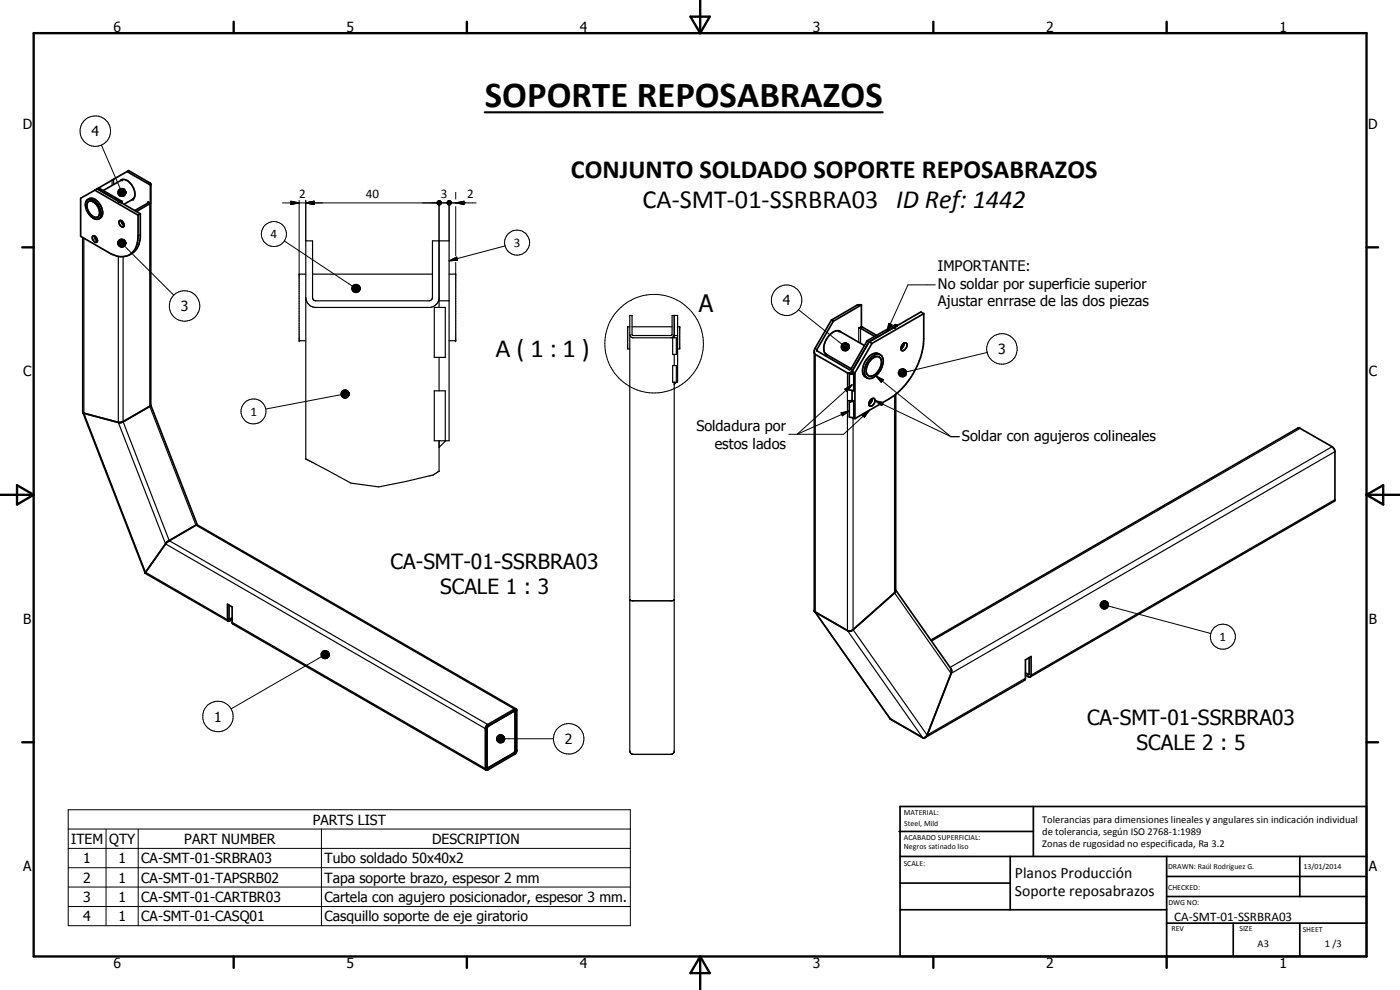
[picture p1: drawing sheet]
<svg xmlns="http://www.w3.org/2000/svg" width="420mm" height="297mm" viewBox="0 0 420 297" stroke-linecap="round" stroke-linejoin="round" font-family="sans-serif">
<g fill="none" stroke="#000" stroke-width=".51">
<path d="M26.3 59.9a2.15 2.15 0 0 1 3.1 .6 4.3 4.3 0 0 1 1.1 4.5l-.8 .7M28.5 57.1l-4.3 2.4v11.4l8.5 4.9a5.5 5.5 0 0 0 7.5-.5l.7-1.4 .4-1.8 .1-7.5M28.5 57.1l12.9 7.5M29.2 56.6l12.9 7.5M29.2 56.6l-.7 .5M29.6 56.4l-.4 .2M29.6 56.4l7 4.1M36.2 54.1a2.55 2.55 0 0 1 3.4 1.4 3.7 3.7 0 0 1 .4 4.2l-.4 .2M36.7 53.9l-5.7 3.2M38.1 51.5l-8.5 4.9M38.1 51.5l.5-.3 6.3 3.7 .3 .3v66.5l-8.3 4.8-.8 .3-11.2-3M38.1 51.5l7.1 4"/>
<path d="M40 59.7l-2.8 1.6M45.2 55.5v5.5M45.2 55.4v.1M24.8 71.3l.1 52.5M26.1 60.1a2.49 2.49 0 0 1 3.4 1.4 3.3 3.3 0 0 1 .3 4.1 2.71 2.71 0 0 1-3.4-1.7 3.6 3.6 0 0 1-.3-3.8zM26.3 60.7a1.87 1.87 0 0 1 2.8 .9 2.75 2.75 0 0 1 .2 3.6 2.45 2.45 0 0 1-2.8-1.9 2.68 2.68 0 0 1-.2-2.6zM27.8 71a1.16 1.16 0 0 1 1.4 1.3 .58 .58 0 0 1-.5 .5 .58 .58 0 0 1-.6-.4l-.3-.6zM28.4 70.8l.2 .9 .6 .6M35.7 60.4l-.2-.1 .7 .4 .3-.2M35.7 60.4l.3 .1M35.7 60.4l.5 .1M35.8 66.3a1.14 1.14 0 0 1 1.4 1.4v.2a.98 .98 0 0 1-1.1-.1 .98 .98 0 0 1-.4-.9z"/>
<path d="M36.1 60.5h.3M36.4 66.2l.2 .9 .6 .5M36.5 60.5v.4M36.5 66.3v.4M36.5 60.5h-.2M36.6 60.5v.5M36.6 60.5h-.2M42.1 64.1v6.9a5.8 5.8 0 0 1-3.2 5.5M42.1 64.1l-.7 .5M45.2 61l-.7-.4v.3l-4 2.3M45.2 61l-4.2 2.5M249.5 96.1l.6 .3"/>
<path d="M249.5 96.1l-5.1 9.1v78.1l.3 .3 10.2 5.8 1.1-.5 12.8-11.5v-59.1M250.1 96.4l-5 8.8 9.8 5.7 .6-.3 4.8-8.4M251.8 99.3l7.6 4.4M252.4 99.6a2.78 2.78 0 0 0-3.8 1.3 4.3 4.3 0 0 0-.7 5.4M258.5 91.5v6.5M258.5 91.5l-1.4 .1-7.6 4.5M258.5 91.5l-8.4 4.9M258.5 98l-.8 .5h.6l4.2 2.5M258.5 98l4.6 2.6M268.8 97.5l.5 .2-.8 .5 .3-.4zM268.8 97.7l-.1-.3-8.4 4.8M277.2 94.1l-.8-.5-15.6 9"/>
<path d="M277.2 94.1v7.5a23.3 23.3 0 0 1-10.4 18.1l-10.2 5.9M277.2 94.1l-15.5 8.9M244.4 105.9l.3 .4 9.6 5.6h.7l.7-.5M247.8 106.2l7.6 4.4M247.9 106.3l.5 .3M254.9 112.1l.8-.1 .5 .4M254.9 112.1v4.9l1.3 .3v-4.9M254.9 112.1l1.3 .3M255.7 111.4l.9 .5M255.7 111.4v.7M255.7 117.1v3.1M256.6 111.9v13.7"/>
<path d="M260.3 102.2l.5 .4M260.8 102.6l-5.1 8.8M260.8 102.6l.9 .4M260.9 107.8l.7-.7a2 2 0 0 1 3.1-.1 5.4 5.4 0 0 1-2.3 6.1 1.8 1.8 0 0 1-2.2 .3 1.8 1.8 0 0 1-.8-2.1l.5-1.8zM261.3 108a1.88 1.88 0 0 1 3-.5 4.2 4.2 0 0 1-3.2 5.4 2.21 2.21 0 0 1-.7-3.4zM261.7 103l-5.1 8.9M261.7 119.6a2.07 2.07 0 0 1-.9 1.7M264.2 106.5a2.71 2.71 0 0 0-4 1.2 4.4 4.4 0 0 0-.8 5.2l.9 .5M270.8 103.4l.6-.5h.5a1.43 1.43 0 0 1 0 1.5 1.43 1.43 0 0 1-1.4 .7 1.62 1.62 0 0 1 .3-1.7zM271.3 103a1.93 1.93 0 0 1-.9 1.6M24.9 123.8l18.7 48.2M45.2 121.5l14 36"/>
<path d="M254.9 120.2l1.3 .3M254.9 120.2v4.9l1.3 .3M255.7 120.2l.5 .3M255.7 120.2h-.8M256 125.3v.3l.3-.2M256.2 125.4l.4 .2M256.2 120.5v4.9M261.2 120.1a.72 .72 0 0 1 .9-.6 .72 .72 0 0 1 .5 .9 1.29 1.29 0 0 1-1.7 1.4l-.1-.8zM59.2 157.5l-9.1 5.2-6.5 9.3M59.2 157.5l95.7 55.2M43.6 172l24.9 14.4M268.8 177l16.7 24-.1 1.1-7.2 18.5-.5 .7"/>
<path d="M68.5 186.4l-.2-.3v-4.8l1.4 .8v4.8l.2 .3 76 43.9M68.7 181.5v4.2l1-.4M69.7 185.9l-1.2 .5M244.5 183.4l22.5 32.1 9.9 5.8h.8M279.4 192.1l110.1-63.7 .7 .1 9.6 5.5 .5 .6 .3 .9v14.4l-.1 .5-91.3 52.7M308.9 197.3v5l-.2 .1-.9-.5M146.2 217.5l8.2-4.7 .6 .1 .1 12.4-.3 .6-8.7 5.2-.4-.5v-12zM146.2 218.1l8.3-4.8v12.4l-8.2 4.8-.2-.2zM154.3 213.4l.3 .2-.1 12-7.9 4.7-.5-.1M154.4 213.4l-7.8 4.4-.4 .7M307.8 202.6l1.1 .6 .5-.5v-5.7l-1.6 1v5.5l-.3 .6-29.8 17.2M146.2 230.1v.2"/>
<path d="M269.8 249.5h40.3M270.1 242h140v45h-140zM270.1 257h140M303.2 257v16M310.1 242v15M350.1 257v30M390.1 257v12M270.1 265h33.1M270.1 273h80M350.1 277h60M350.1 269h60M350.1 263h60"/>
<path d="M370.1 277v10M390.1 277v10"/>
</g>
<g fill="none" stroke="#000" stroke-width=".35">
<path d="M33.6 54.1v1.6M34.1 53.8v1.6M25.2 71.5v52.5l18.5 47.7 24.6 14.2M35.5 76.9v49.8l14.2 36.5 96 55.4M36.9 66.7v.7M36.9 77v49.5l13.9 35.7 95.6 55.2M42.1 70.4l-.7 .4M44.5 60.6v.3M44.9 61.1v60.8l13.9 35.7 95.6 55.2M131.8 72.3v19.9M91.8 89.2a3.1 3.1 0 0 0 2.6 3h34.7a3.1 3.1 0 0 0 2.7-2.6M91.8 82.3h-2v19.9h2"/>
<path d="M93.8 82.3h36M130.3 92.2h3.3v15h-3.3zM131.8 90.3h3M134.8 82.3h2v19.9h-2M189 98h-.6v6.7h.6M189.7 98h12M202.3 94.7v6.6M203.4 98h.6v6.7h-.6M257.7 98.5v4.2M258.3 98.5v4.5M131.8 107.2v10.1M189 100.3l.3 .7 .5 .3h11.7l.8-.8"/>
<path d="M201.9 101.3h1.1v5h-1.1zM202.3 114.7v110.9l-.2 .4-.8 .4h-11.3l-.7-.4-.3-.7v-130.6h.7v5.8l.2 .2h11.6l.2-.4v-5.6h1.7v20h-1.5v-5h1.1v5M202.3 100.7h1.1M202.3 106.3v3.4M203 114.7l-.7 .7M244.7 106.3v77.3l22.6 32.2M245.3 104.7v.6M254.3 111.9v77.3l22.6 32.1M268.5 118.6v59.3l16.9 24.2 115.2-66.6M131.8 132.2v9.2l-1.8 1.1-16.3 3.6-8.4-1.2-13.5-7.2v-65.4h2v17.2l.6 .7 34.4 .1a1.01 1.01 0 0 0 1-1.1v-16.9h5v59.9h-4.5v-14.9h3.3v14.9M133.8 132.2l-2 2M256 125.3v63.6l22.2 31.7 29.6-17.1"/>
<path d="M390.2 128.5l-110.6 63.8M399.8 134l-114.7 66.2M400.6 149.9l-91.2 52.7M189 180l.8 .3h11.8l.7-.3M68.7 185.6l.2 .2M69.7 186.7l76 43.9M146.1 218.6h.1M146.6 217.8h.1M154.1 213.5h.1M154.4 213.3l.2 .1M308.9 202.2l-.3 .2M146.1 230.3l.3 .2"/>
<path d="M146.1 230h.1M154.3 225.8h.1M154.5 225.4h.1"/>
</g>
<g fill="#000">
<circle cx="36.7" cy="53.9" r=".25"/>
<circle cx="40" cy="59.7" r=".25"/>
<circle cx="188.4" cy="98" r=".18"/>
<circle cx="204" cy="98" r=".18"/>
<circle cx="251.8" cy="99.3" r=".25"/>
<circle cx="89.8" cy="102.2" r=".18"/>
<circle cx="136.8" cy="102.2" r=".18"/>
<circle cx="247.8" cy="106.2" r=".25"/>
</g>
<g fill="none" stroke="#000" stroke-width=".3">
<path d="M30.4 43.5l5.7 13.1M35.3 57.6l2.5 .1-2.5 .2zM35.3 57.9l2.5-.2-2.4 .5zM35.3 57.8h2.5M35.4 57.4l2.4 .3-2.5-.1zM35.4 58.2l2.4-.5-2.3 .7zM35.5 57.1l2.3 .6-2.4-.3zM35.5 58.4l2.3-.7-2.2 .9zM35.6 56.9l.3-.2 1.9 1zM35.6 56.9l2.2 .8-2.3-.6zM35.6 58.6l2.2-.9-1.9 1.1zM35.9 56.7l.2-.1 1.7 1.1z"/>
<path d="M35.9 58.8l1.9-1.1-1.7 1.2zM36.1 56.6l.3-.1 1.4 1.2zM36.1 58.9l1.7-1.2-1.4 1.3zM36.4 56.5h.2l1.2 1.2zM36.4 59l1.4-1.3-1.2 1.3zM36.6 56.5l.3 .1 .9 1.1zM36.9 56.6h.3l.6 1.1zM37.2 56.6l.6 1.1zM37.4 56.8l.4 .9zM37.5 57l.3 .7zM37.7 57.2l.1 .5zM37.8 57.7l-.9 1.3h-.3z"/>
<path d="M37.8 57.7l-.9 1.3zM37.8 57.7l-.6 1.1zM37.8 57.7l-.4 1zM37.8 57.7l-.3 .8zM37.8 57.7l-.1 .6zM37.8 57.7v.3zM136.8 57.7v2M35.3 72.8l2.4 .1-2.4 .2zM35.3 73.1l2.4-.2-2.4 .4zM35.3 72.9h2.4M35.3 72.6l2.4 .3-2.4-.1zM35.3 73.3l2.4-.4-2.2 .7z"/>
<path d="M35.5 72.3l2.2 .6-2.4-.3zM35.5 73.6l2.2-.7-2.1 .9zM35.5 60.3l.7 .4zM35.6 60.3l.6 .4zM35.6 60.4l.6 .3zM35.6 60.4h.1M35.6 60.4l.6 .3 .3-.2M35.6 60.4h.2M35.6 72.1l.2-.2 1.9 1zM35.6 72.1l2.1 .8-2.2-.6zM35.6 73.8l2.1-.9-1.9 1.1zM35.7 60.4l.7 .1"/>
<path d="M35.7 60.4l.5 .3zM35.7 60.4h.1M35.8 60.4l.4 .3zM35.8 60.4h.1M35.8 60.5l.4 .2zM35.8 71.9l.3-.1 1.6 1.1zM35.8 74l1.9-1.1-1.6 1.2zM35.9 60.5l.3 .2zM35.9 60.5h.1M36 60.5l.2 .2zM36 60.5h.1M36.1 60.5l.1 .2z"/>
<path d="M36.1 71.8l.2-.1 1.4 1.2zM36.1 74.1l1.6-1.2-1.4 1.3zM36.1 60.5h.1M36.2 60.7l.3-.2zM36.2 60.5v.2zM36.3 60.5l-.1 .2zM36.3 60.5h.1M36.3 71.7h.3l1.1 1.2zM36.3 74.2l1.4-1.3-1.1 1.3zM36.4 60.5l-.2 .2zM36.4 60.5h.1M36.5 60.5h.1"/>
<path d="M36.6 71.7l.3 .1 .8 1.1zM36.9 71.8h.2l.6 1.1zM37.1 71.8l.6 1.1zM37.3 72l.4 .9zM37.4 73.8l14.7 14.8M37.5 72.2l.2 .7zM37.7 72.4v.5zM37.7 72.9l-.8 1.3h-.3zM37.7 72.9l-.8 1.3zM37.7 72.9l-.6 1.1zM37.7 72.9l-.4 1zM37.7 72.9l-.2 .8z"/>
<path d="M37.7 72.9v.5zM37.7 72.9v.3zM84.8 60.9h58.1M85.3 72.3l20.5 13.6M87.3 60.4l2.5 .5-2.5 .5zM89.8 60.1v22.2M91.8 60.9l2.5-.5v1zM91.8 60.1v12.2M131.1 60.7l1.3 .2-1.3 .1zM131.1 61l1.3-.1-1.2 .2zM131.2 60.6l1.2 .3-1.3-.2zM131.2 61.1l1.2-.2-1.1 .4z"/>
<path d="M131.3 60.5l.2-.2 .9 .6zM131.3 60.5l1.1 .4-1.2-.3zM131.3 61.3l1.1-.4zM131.5 60.3l.1-.1 .8 .7zM131.5 61.4l.9-.5-.8 .6zM131.6 60.2l.8 .7zM131.6 61.5l.8-.6zM131.8 60.1v12.2M131.8 60.2l.6 .7zM132 60.3l.4 .6zM132.2 60.4l.2 .5zM132.3 60.5l.1 .4z"/>
<path d="M132.4 60.9l-.6 .6zM132.4 60.9l-.4 .6zM132.4 60.9l-.2 .4zM132.4 60.9l-.1 .3zM132.4 60.9v.1zM134.1 60.7l1.3 .2-1.3 .1zM134.1 61l1.3-.1-1.2 .2zM134.2 60.6l1.2 .3-1.3-.2zM134.2 61.1l1.2-.2-1.1 .4zM134.3 60.5l.1-.2 1 .6zM134.3 60.5l1.1 .4-1.2-.3zM134.3 61.3l1.1-.4z"/>
<path d="M134.4 60.3l.3-.1 .7 .7zM134.4 61.4l1-.5-.7 .6zM134.7 60.2l.7 .7zM134.7 61.5l.7-.6zM134.8 78.3l2.3-1.2 .2 1zM134.8 60.1v12.2M134.8 60.2l.6 .7zM135 60.3l.4 .6zM135.2 60.4l.2 .5zM135.3 60.5l.1 .4zM135.4 60.9l-.6 .6zM135.4 60.9l-.4 .6z"/>
<path d="M135.4 60.9l-.2 .4zM135.4 60.9l-.1 .3zM135.4 60.9v.1zM136.8 60.9l2.5-.5v1zM136.8 62v14.7M136.8 78.7v3.6M151.6 73.8l-16.8 4.5M105.6 86.4l2.5 .1-2.5 .2zM105.6 86.7l2.5-.2-2.5 .5zM105.6 86.6h2.5M105.6 86.1l2.5 .4-2.5-.1zM105.6 87l2.5-.5-2.4 .7z"/>
<path d="M105.7 85.9l2.4 .6-2.5-.4zM105.7 87.2l2.4-.7-2.2 .9zM105.9 85.7l.2-.2 2 1zM105.9 85.7l2.2 .8-2.4-.6zM105.9 87.4l2.2-.9-2 1.1zM106.1 85.5l.3-.1 1.7 1.1zM106.1 87.6l2-1.1-1.7 1.2zM106.4 85.4l.2-.1 1.5 1.2zM106.4 87.7l1.7-1.2-1.5 1.3zM106.6 85.3h.3l1.2 1.2zM106.6 87.8l1.5-1.3-1.2 1.3zM106.9 85.3h.2l1 1.2z"/>
<path d="M107.1 85.3l1 1.2zM107.4 85.5l.7 1zM107.6 85.6l.5 .9zM107.8 85.8l.3 .7zM108 86l.1 .5zM108.1 86.5l-1 1.3h-.2zM108.1 86.5l-.7 1.2-.3 .1zM108.1 86.5l-.7 1.2zM108.1 86.5l-.5 1zM108.1 86.5l-.3 .8zM108.1 86.5l-.1 .6zM108.1 86.5l-.1 .3z"/>
<path d="M239.6 92.9l13.1 10.4M266.7 97l1 .4-1.5 2.1zM268.5 98.2l.8-.5zM268.5 98.1l.8-.4zM268.5 98.2h.1M268.6 98.1l.7-.4zM268.6 98l.7-.3zM268.6 98h.1M268.7 98l.6-.3zM268.7 98h.1M268.7 98l-.2 .2M268.8 97.5l.5 .2z"/>
<path d="M268.8 97.9l.5-.2zM268.8 97.8l.5-.1zM268.8 97.8h.1M268.8 97.9h.1M268.8 97.8l-.1 .2M268.8 97.6l.5 .1zM268.8 97.7h.5zM268.8 97.5h.1M268.8 97.6h.1M268.8 97.7h.1M268.8 97.5l.5 .2-.7 .4M268.8 97.5v.3"/>
<path d="M280.7 85.5h-8.2l-6.3 14M102.3 118.1l2.5 .1-2.5 .2zM102.3 118.4l2.5-.2-2.4 .4zM102.3 118.4l-22.5 4.3M102.3 118.2h2.5M102.4 117.8l2.4 .4-2.5-.1zM102.4 118.6l2.4-.4-2.3 .7zM102.5 117.6l2.3 .6-2.4-.4zM102.5 118.9l2.3-.7-2.2 .9zM102.6 117.3l.3-.1 1.9 1zM102.6 117.3l2.2 .9-2.3-.6zM102.6 119.1l2.2-.9-1.9 1.1z"/>
<path d="M102.9 117.2l.2-.1 1.7 1.1zM102.9 119.3l1.9-1.1-1.7 1.2zM103.1 117.1l.2-.1 1.5 1.2zM103.1 119.4l1.7-1.2-1.5 1.3zM103.3 117h.3l1.2 1.2zM103.3 119.5l1.5-1.3-1.2 1.3zM103.6 117h.3l.9 1.2zM103.9 117l.9 1.2zM104.1 117.1l.7 1.1zM104.3 117.3l.5 .9zM104.6 117.5l.2 .7zM104.7 117.7l.1 .5z"/>
<path d="M104.8 118.2l-.9 1.2-.3 .1zM104.8 118.2l-.9 1.2zM104.8 118.2l-.7 1.1zM104.8 118.2l-.5 1zM104.8 118.2l-.2 .8zM104.8 118.2l-.1 .5zM104.8 118.2v.3zM252.4 103.9l2.5 .2-2.5 .1zM252.4 104.2l2.5-.1-2.4 .4zM252.4 104.1h2.5M252.5 103.7l2.4 .4-2.5-.2zM252.5 104.5l2.4-.4-2.3 .6z"/>
<path d="M252.6 103.4l2.3 .7-2.4-.4zM252.6 104.7l2.3-.6-2.1 .8zM252.8 103.2l.1-.2 2 1.1zM252.8 103.2l2.1 .9-2.3-.7zM252.8 104.9l2.1-.8-2 1zM252.9 103l.3-.1 1.7 1.2zM252.9 105.1l2-1-1.7 1.1zM253.2 102.9h.2l1.5 1.2zM253.2 105.2l1.7-1.1-1.5 1.2zM253.4 102.9l.3-.1 1.2 1.3zM253.4 105.3l1.5-1.2-1.2 1.2zM253.5 116.8l2.2-1.4-1.5 2.1z"/>
<path d="M253.7 102.8l.3 .1 .9 1.2zM254 102.9l.9 1.2zM254.2 103l.7 1.1zM254.5 103.1l.4 1zM254.7 103.3l.2 .8zM254.8 103.5l.1 .6zM254.9 112.1l1.3 .3zM254.9 112.1l.8-.1 .5 .4zM254.9 104.1l-.9 1.2h-.3zM254.9 104.1l-.9 1.2zM254.9 104.1l-.7 1.1zM254.9 104.1l-.4 .9z"/>
<path d="M254.9 104.1l-.2 .7zM254.9 104.1l-.1 .5zM254.9 104.1l-.1 .3zM255 112.1l1.2 .3zM255 112.1h.1M255.1 112.1l1.1 .3zM255.1 112.1h.1M255.2 112.1l1 .3zM255.2 112.1h.1M255.3 112.1l.9 .3zM255.3 112.1h.1M255.4 112.1l.8 .3z"/>
<path d="M255.4 112.1h.1M255.5 112.1l.7 .3zM255.5 112.1h.1M255.6 112.1l.6 .3zM255.6 112.1h.1M255.7 112h.1M255.7 115.4l-16.5 14.9M262.8 112.8l2.3 1.2-.6 .7zM262.8 112.8l22.6 18.2M269.6 111.8l2.5 .1-2.5 .1zM269.6 112l2.5-.1-2.4 .4zM269.6 111.9h2.5"/>
<path d="M269.7 111.5l2.4 .4-2.5-.1zM269.7 112.3l2.4-.4-2.3 .6zM269.8 111.3l2.3 .6-2.4-.4zM269.8 112.5l2.3-.6-2.2 .8zM269.9 111l.2-.1 2 1zM269.9 111l2.2 .9-2.3-.6zM269.9 112.7l2.2-.8-2 1zM270.1 110.9l.2-.2 1.8 1.2zM270.1 112.9l2-1-1.8 1.1zM270.3 110.7h.3l1.5 1.2zM270.3 113l1.8-1.1-1.5 1.2zM270.6 110.7l.3-.1 1.2 1.3z"/>
<path d="M270.6 113.1l1.5-1.2-1.2 1.2zM270.9 110.6l.3 .1 .9 1.2zM271.2 110.7l.9 1.2zM271.4 110.8l.7 1.1zM271.6 110.9l.5 1zM271.8 111.1l.3 .8zM271.9 111.4l.2 .5zM272.1 111.9l-.9 1.2h-.3zM272.1 111.9l-.9 1.2zM272.1 111.9l-.7 1zM272.1 111.9l-.5 .9zM272.1 111.9l-.3 .7z"/>
<path d="M272.1 111.9l-.2 .5zM272.1 111.9l-.1 .2zM296.3 105.7l-24.3 5.9M252.4 123.9l2.5-.6-2.1 1.5zM254.9 120.2l1.3 .3zM254.9 123.3l-15.4 6.9M255 120.3l1.2 .2zM255 120.3h.1M255.1 120.3l1.1 .2zM255.1 120.3h.1M255.2 120.3l1 .2zM255.2 120.3h.1"/>
<path d="M255.3 120.3l.9 .2zM255.3 120.3h.1M255.4 120.3l.8 .2zM255.5 120.2l.7 .3zM255.5 120.2h.1M255.6 120.2l.6 .3zM255.6 120.2h.1M255.7 120.2h.1M255.7 120.2l.5 .3-1.2-.2M255.7 120.2l-.7 .1M258.7 124.5l2.2-1.4-1.5 2.1zM260.9 123.1l-7.7 7.2h-16.5"/>
<path d="M262.6 120.2l2.5 .6-.5 .9zM262.6 120.2l22.8 10.8M285.4 131h2.5M96.3 196.3l2.5 .1-2.5 .2zM96.3 196.6l2.5-.2-2.4 .4zM96.3 196.4h2.5M96.4 196l2.4 .4-2.5-.1zM96.4 196.8l2.4-.4-2.3 .7zM96.5 195.7l.2-.1 2.1 .8zM96.5 195.7l2.3 .7-2.4-.4zM96.5 197.1l2.3-.7-2.1 .9zM96.5 197l-27.1 15.7"/>
<path d="M96.7 197.3l2.1-.9-2 1zM96.8 195.4l.3-.2 1.7 1.2zM96.8 195.4l2 1-2.1-.8zM96.8 197.4l2-1-1.7 1.2zM97.1 195.2h.3l1.4 1.2zM97.1 197.6l1.7-1.2-1.4 1.3zM97.4 195.2h.2l1.2 1.2zM97.4 197.7l1.4-1.3-1.2 1.3zM97.6 195.2h.3l.9 1.2zM97.9 195.2l.9 1.2zM98.1 195.3l.7 1.1zM98.4 195.5l.4 .9z"/>
<path d="M98.5 195.7l.3 .7zM98.7 195.9l.1 .5zM98.8 196.4l-.9 1.2-.3 .1zM98.8 196.4l-.7 1.1-.2 .1zM98.8 196.4l-.7 1.1zM98.8 196.4l-.4 1zM98.8 196.4l-.3 .7zM98.8 196.4l-.1 .5zM98.8 196.4v.3zM330.1 181.4l2.6 .1-2.6 .2zM330.1 181.7l2.6-.2-2.5 .4zM330.1 181.5h2.6"/>
<path d="M330.2 181.1l2.5 .4-2.6-.1zM330.2 181.9l2.5-.4-2.3 .7zM330.4 180.8l2.3 .7-2.5-.4zM330.4 182.2l2.3-.7-2.2 .9zM330.5 180.6l.2-.1 2 1zM330.5 180.6l2.2 .9-2.3-.7zM330.5 182.4l2.2-.9-2 1zM330.7 180.5l.3-.2 1.7 1.2zM330.7 182.5l2-1-1.7 1.2zM331 180.3h.2l1.5 1.2zM331 182.7l1.7-1.2-1.5 1.3zM331.2 180.3h.3l1.2 1.2z"/>
<path d="M331.2 182.8l1.5-1.3-1.2 1.3zM331.5 180.3h.3l.9 1.2zM331.8 180.3l.9 1.2zM332 180.4l.7 1.1zM332.2 180.6l.5 .9zM332.4 180.8l.3 .7zM332.6 181l.1 .5zM332.6 181.8l30.8 8.3M332.7 181.5l-.9 1.2-.3 .1zM332.7 181.5l-.7 1.1-.2 .1zM332.7 181.5l-.7 1.1zM332.7 181.5l-.5 1z"/>
<path d="M332.7 181.5l-.3 .7zM332.7 181.5l-.1 .5zM332.7 181.5l-.1 .3zM149 221.5l2.5 .2-2.5 .1zM149 221.8l2.5-.1-2.5 .4zM149 221.7h2.5M149 221.3l2.5 .4-2.5-.2zM149 222.1l2.5-.4-2.3 .6zM149.2 221l.1-.1 2.2 .8zM149.2 221l2.3 .7-2.5-.4zM149.2 222.3l2.3-.6-2.2 .8zM149.3 220.9l.3-.3 1.9 1.1z"/>
<path d="M149.3 222.5l2.2-.8-1.9 1zM149.6 220.6l.2-.1 1.7 1.2zM149.6 222.7l1.9-1-1.7 1.1zM149.8 220.5h.2l1.5 1.2zM149.8 222.8l1.7-1.1-1.5 1.2zM150 220.5l.3-.1 1.2 1.3zM150 222.9l1.5-1.2-1.2 1.2zM150.3 220.4l.3 .1 .9 1.2zM150.6 220.5l.9 1.2zM150.8 220.6l.7 1.1zM151 220.7l.5 1zM151.2 220.9l.3 .8z"/>
<path d="M151.4 221.1l.1 .6zM151.5 221.7l-.9 1.2h-.3zM151.5 221.7l-.7 1.1-.2 .1zM151.5 221.7l-.7 1.1zM151.5 221.7l-.5 .9zM151.5 221.7l-.3 .7zM151.5 221.7l-.1 .5zM151.5 221.7v.3zM151.5 221.7h14.6M20.5 243h168.7v34.7h-168.7zM20.5 248.8h168.7M20.5 254.6h168.7"/>
<path d="M31.8 248.8v28.9M41.5 248.8v28.9M96.5 248.8v28.9M20.5 260.3h168.7M20.5 266.1h168.7M20.5 272h168.7"/>
<circle cx="28.6" cy="39.4" r="4.6"/>
<circle cx="82.2" cy="70.2" r="3.8"/>
<circle cx="155.2" cy="72.8" r="3.8"/>
<circle cx="55.4" cy="91.8" r="4.6"/>
<circle cx="236.1" cy="90.1" r="4.6"/>
<circle cx="196.3" cy="103.1" r="14.8"/>
<circle cx="300.7" cy="104.7" r="4.6"/>
<circle cx="76.1" cy="123.4" r="3.7"/>
<circle cx="367" cy="191" r="3.8"/>
<circle cx="65.4" cy="215" r="4.6"/>
<circle cx="170.7" cy="221.7" r="4.6"/>
</g>
<g fill="#000">
<path d="M37.7 57.2l.1 .5zM37.5 57l.3 .7zM37.4 56.8l.4 .9zM37.2 56.6l.6 1.1zM36.9 56.6h.3l.6 1.1zM36.6 56.5l.3 .1 .9 1.1zM36.4 56.5h.2l1.2 1.2zM36.1 56.6l.3-.1 1.4 1.2zM35.9 56.7l.2-.1 1.7 1.1zM35.6 56.9l.3-.2 1.9 1zM35.6 56.9l2.2 .8-2.3-.6zM35.5 57.1l2.3 .6-2.4-.3z"/>
<path d="M35.4 58.2l2.4-.5-2.3 .7zM35.5 58.4l2.3-.7-2.2 .9zM35.6 58.6l2.2-.9-1.9 1.1zM35.9 58.8l1.9-1.1-1.7 1.2zM36.1 58.9l1.7-1.2-1.4 1.3zM36.4 59l1.4-1.3-1.2 1.3zM37.8 57.7l-.9 1.3h-.3zM37.8 57.7l-.9 1.3zM37.8 57.7l-.6 1.1zM37.8 57.7l-.4 1zM37.8 57.7l-.3 .8zM37.8 57.7l-.1 .6z"/>
<path d="M37.8 57.7v.3zM35.5 60.3l.7 .4zM35.6 60.3l.6 .4zM35.6 60.4l.6 .3zM35.7 60.4l.5 .3zM35.8 60.4l.4 .3zM35.8 60.5l.4 .2zM35.9 60.5l.3 .2zM36.2 60.7l.3-.2zM36.4 60.5l-.2 .2zM36.3 60.5l-.1 .2zM36.2 60.5v.2z"/>
<path d="M36.1 60.5l.1 .2zM36 60.5l.2 .2zM37.7 72.4v.5zM37.5 72.2l.2 .7zM37.3 72l.4 .9zM37.1 71.8l.6 1.1zM36.9 71.8h.2l.6 1.1zM36.6 71.7l.3 .1 .8 1.1zM36.3 71.7h.3l1.1 1.2zM36.1 71.8l.2-.1 1.4 1.2zM35.8 71.9l.3-.1 1.6 1.1zM35.6 72.1l.2-.2 1.9 1z"/>
<path d="M35.6 72.1l2.1 .8-2.2-.6zM35.5 72.3l2.2 .6-2.4-.3zM35.3 73.3l2.4-.4-2.2 .7zM35.5 73.6l2.2-.7-2.1 .9zM35.6 73.8l2.1-.9-1.9 1.1zM35.8 74l1.9-1.1-1.6 1.2zM36.1 74.1l1.6-1.2-1.4 1.3zM36.3 74.2l1.4-1.3-1.1 1.3zM37.7 72.9l-.8 1.3h-.3zM37.7 72.9l-.8 1.3zM37.7 72.9l-.6 1.1zM37.7 72.9l-.4 1z"/>
<path d="M37.7 72.9l-.2 .8zM37.7 72.9v.5zM37.7 72.9v.3zM87.3 60.4l2.5 .5-2.5 .5zM91.8 60.9l2.5-.5v1zM132.3 60.5l.1 .4zM132.2 60.4l.2 .5zM132 60.3l.4 .6zM131.8 60.2l.6 .7zM131.6 60.2l.8 .7zM131.5 60.3l.1-.1 .8 .7zM131.3 60.5l.2-.2 .9 .6z"/>
<path d="M131.3 60.5l1.1 .4-1.2-.3zM131.2 60.6l1.2 .3-1.3-.2zM131.1 60.7l1.3 .2-1.3 .1zM131.1 61l1.3-.1-1.2 .2zM131.2 61.1l1.2-.2-1.1 .4zM131.3 61.3l1.1-.4zM131.5 61.4l.9-.5-.8 .6zM131.6 61.5l.8-.6zM132.4 60.9l-.6 .6zM132.4 60.9l-.4 .6zM132.4 60.9l-.2 .4zM132.4 60.9l-.1 .3z"/>
<path d="M132.4 60.9v.1zM135.3 60.5l.1 .4zM135.2 60.4l.2 .5zM135 60.3l.4 .6zM134.8 60.2l.6 .7zM134.7 60.2l.7 .7zM134.4 60.3l.3-.1 .7 .7zM134.3 60.5l.1-.2 1 .6zM134.3 60.5l1.1 .4-1.2-.3zM134.2 60.6l1.2 .3-1.3-.2zM134.1 60.7l1.3 .2-1.3 .1zM134.1 61l1.3-.1-1.2 .2z"/>
<path d="M134.2 61.1l1.2-.2-1.1 .4zM134.3 61.3l1.1-.4zM134.4 61.4l1-.5-.7 .6zM134.7 61.5l.7-.6zM135.4 60.9l-.6 .6zM135.4 60.9l-.4 .6zM135.4 60.9l-.2 .4zM135.4 60.9l-.1 .3zM135.4 60.9v.1zM134.8 78.3l2.3-1.2 .2 1zM136.8 60.9l2.5-.5v1zM108 86l.1 .5z"/>
<path d="M107.8 85.8l.3 .7zM107.6 85.6l.5 .9zM107.4 85.5l.7 1zM107.1 85.3l1 1.2zM106.9 85.3h.2l1 1.2zM106.6 85.3h.3l1.2 1.2zM106.4 85.4l.2-.1 1.5 1.2zM106.1 85.5l.3-.1 1.7 1.1zM105.9 85.7l.2-.2 2 1zM105.9 85.7l2.2 .8-2.4-.6zM105.7 85.9l2.4 .6-2.5-.4zM105.6 87l2.5-.5-2.4 .7z"/>
<path d="M105.7 87.2l2.4-.7-2.2 .9zM105.9 87.4l2.2-.9-2 1.1zM106.1 87.6l2-1.1-1.7 1.2zM106.4 87.7l1.7-1.2-1.5 1.3zM106.6 87.8l1.5-1.3-1.2 1.3zM108.1 86.5l-1 1.3h-.2zM108.1 86.5l-.7 1.2-.3 .1zM108.1 86.5l-.7 1.2zM108.1 86.5l-.5 1zM108.1 86.5l-.3 .8zM108.1 86.5l-.1 .6zM108.1 86.5l-.1 .3z"/>
<path d="M266.7 97l1 .4-1.5 2.1zM268.5 98.2l.8-.5zM268.5 98.1l.8-.4zM268.6 98.1l.7-.4zM268.6 98l.7-.3zM268.7 98l.6-.3zM268.8 97.9l.5-.2zM268.8 97.5l.5 .2zM268.8 97.6l.5 .1zM268.8 97.7h.5zM268.8 97.8l.5-.1zM104.7 117.7l.1 .5z"/>
<path d="M104.6 117.5l.2 .7zM104.3 117.3l.5 .9zM104.1 117.1l.7 1.1zM103.9 117l.9 1.2zM103.6 117h.3l.9 1.2zM103.3 117h.3l1.2 1.2zM103.1 117.1l.2-.1 1.5 1.2zM102.9 117.2l.2-.1 1.7 1.1zM102.6 117.3l.3-.1 1.9 1zM102.6 117.3l2.2 .9-2.3-.6zM102.5 117.6l2.3 .6-2.4-.4zM102.4 118.6l2.4-.4-2.3 .7z"/>
<path d="M102.5 118.9l2.3-.7-2.2 .9zM102.6 119.1l2.2-.9-1.9 1.1zM102.9 119.3l1.9-1.1-1.7 1.2zM103.1 119.4l1.7-1.2-1.5 1.3zM103.3 119.5l1.5-1.3-1.2 1.3zM104.8 118.2l-.9 1.2-.3 .1zM104.8 118.2l-.9 1.2zM104.8 118.2l-.7 1.1zM104.8 118.2l-.5 1zM104.8 118.2l-.2 .8zM104.8 118.2l-.1 .5zM104.8 118.2v.3z"/>
<path d="M253.5 116.8l2.2-1.4-1.5 2.1zM254.9 112.1l1.3 .3zM254.8 103.5l.1 .6zM254.7 103.3l.2 .8zM254.5 103.1l.4 1zM254.2 103l.7 1.1zM254 102.9l.9 1.2zM253.7 102.8l.3 .1 .9 1.2zM253.4 102.9l.3-.1 1.2 1.3zM253.2 102.9h.2l1.5 1.2zM252.9 103l.3-.1 1.7 1.2zM252.8 103.2l.1-.2 2 1.1z"/>
<path d="M252.8 103.2l2.1 .9-2.3-.7zM252.6 103.4l2.3 .7-2.4-.4zM252.5 104.5l2.4-.4-2.3 .6zM252.6 104.7l2.3-.6-2.1 .8zM252.8 104.9l2.1-.8-2 1zM252.9 105.1l2-1-1.7 1.1zM253.2 105.2l1.7-1.1-1.5 1.2zM253.4 105.3l1.5-1.2-1.2 1.2zM254.9 104.1l-.9 1.2h-.3zM254.9 104.1l-.9 1.2zM254.9 104.1l-.7 1.1zM254.9 104.1l-.4 .9z"/>
<path d="M254.9 104.1l-.2 .7zM254.9 104.1l-.1 .5zM254.9 104.1l-.1 .3zM255 112.1l1.2 .3zM255.1 112.1l1.1 .3zM255.2 112.1l1 .3zM255.6 112.1l.6 .3zM255.5 112.1l.7 .3zM255.4 112.1l.8 .3zM255.3 112.1l.9 .3zM262.8 112.8l2.3 1.2-.6 .7zM271.9 111.4l.2 .5z"/>
<path d="M271.8 111.1l.3 .8zM271.6 110.9l.5 1zM271.4 110.8l.7 1.1zM271.2 110.7l.9 1.2zM270.9 110.6l.3 .1 .9 1.2zM270.6 110.7l.3-.1 1.2 1.3zM270.3 110.7h.3l1.5 1.2zM270.1 110.9l.2-.2 1.8 1.2zM269.9 111l.2-.1 2 1zM269.9 111l2.2 .9-2.3-.6zM269.8 111.3l2.3 .6-2.4-.4zM269.7 112.3l2.4-.4-2.3 .6z"/>
<path d="M269.8 112.5l2.3-.6-2.2 .8zM269.9 112.7l2.2-.8-2 1zM270.1 112.9l2-1-1.8 1.1zM270.3 113l1.8-1.1-1.5 1.2zM270.6 113.1l1.5-1.2-1.2 1.2zM272.1 111.9l-.9 1.2h-.3zM272.1 111.9l-.9 1.2zM272.1 111.9l-.7 1zM272.1 111.9l-.5 .9zM272.1 111.9l-.3 .7zM272.1 111.9l-.2 .5zM272.1 111.9l-.1 .2z"/>
<path d="M252.4 123.9l2.5-.6-2.1 1.5zM254.9 120.2l1.3 .3zM255 120.3l1.2 .2zM255.1 120.3l1.1 .2zM255.2 120.3l1 .2zM255.6 120.2l.6 .3zM255.5 120.2l.7 .3zM255.4 120.3l.8 .2zM255.3 120.3l.9 .2zM258.7 124.5l2.2-1.4-1.5 2.1zM262.6 120.2l2.5 .6-.5 .9zM98.7 195.9l.1 .5z"/>
<path d="M98.5 195.7l.3 .7zM98.4 195.5l.4 .9zM98.1 195.3l.7 1.1zM97.9 195.2l.9 1.2zM97.6 195.2h.3l.9 1.2zM97.4 195.2h.2l1.2 1.2zM97.1 195.2h.3l1.4 1.2zM96.8 195.4l.3-.2 1.7 1.2zM96.8 195.4l2 1-2.1-.8zM96.5 195.7l.2-.1 2.1 .8zM96.5 195.7l2.3 .7-2.4-.4zM96.4 196.8l2.4-.4-2.3 .7z"/>
<path d="M96.5 197.1l2.3-.7-2.1 .9zM96.7 197.3l2.1-.9-2 1zM96.8 197.4l2-1-1.7 1.2zM97.1 197.6l1.7-1.2-1.4 1.3zM97.4 197.7l1.4-1.3-1.2 1.3zM98.8 196.4l-.9 1.2-.3 .1zM98.8 196.4l-.7 1.1-.2 .1zM98.8 196.4l-.7 1.1zM98.8 196.4l-.4 1zM98.8 196.4l-.3 .7zM98.8 196.4l-.1 .5zM98.8 196.4v.3z"/>
<path d="M332.6 181l.1 .5zM332.4 180.8l.3 .7zM332.2 180.6l.5 .9zM332 180.4l.7 1.1zM331.8 180.3l.9 1.2zM331.5 180.3h.3l.9 1.2zM331.2 180.3h.3l1.2 1.2zM331 180.3h.2l1.5 1.2zM330.7 180.5l.3-.2 1.7 1.2zM330.5 180.6l.2-.1 2 1zM330.5 180.6l2.2 .9-2.3-.7zM330.4 180.8l2.3 .7-2.5-.4z"/>
<path d="M330.2 181.9l2.5-.4-2.3 .7zM330.4 182.2l2.3-.7-2.2 .9zM330.5 182.4l2.2-.9-2 1zM330.7 182.5l2-1-1.7 1.2zM331 182.7l1.7-1.2-1.5 1.3zM331.2 182.8l1.5-1.3-1.2 1.3zM332.7 181.5l-.9 1.2-.3 .1zM332.7 181.5l-.7 1.1-.2 .1zM332.7 181.5l-.7 1.1zM332.7 181.5l-.5 1zM332.7 181.5l-.3 .7zM332.7 181.5l-.1 .5z"/>
<path d="M332.7 181.5l-.1 .3zM151.4 221.1l.1 .6zM151.2 220.9l.3 .8zM151 220.7l.5 1zM150.8 220.6l.7 1.1zM150.6 220.5l.9 1.2zM150.3 220.4l.3 .1 .9 1.2zM150 220.5l.3-.1 1.2 1.3zM149.8 220.5h.2l1.5 1.2zM149.6 220.6l.2-.1 1.7 1.2zM149.3 220.9l.3-.3 1.9 1.1zM149.2 221l.1-.1 2.2 .8z"/>
<path d="M149.2 221l2.3 .7-2.5-.4zM149 222.1l2.5-.4-2.3 .6zM149.2 222.3l2.3-.6-2.2 .8zM149.3 222.5l2.2-.8-1.9 1zM149.6 222.7l1.9-1-1.7 1.1zM149.8 222.8l1.7-1.1-1.5 1.2zM150 222.9l1.5-1.2-1.2 1.2zM151.5 221.7l-.9 1.2h-.3zM151.5 221.7l-.7 1.1-.2 .1zM151.5 221.7l-.7 1.1zM151.5 221.7l-.5 .9zM151.5 221.7l-.3 .7z"/>
<path d="M151.5 221.7l-.1 .5zM151.5 221.7v.3z"/>
<path d="M268.8 97.7h.5z" fill-rule="evenodd"/>
<path d="M268.8 97.7h.5z" fill-rule="evenodd"/>
<path d="M268.8 97.7h.5z" fill-rule="evenodd"/>
<path d="M268.8 97.7h.5z" fill-rule="evenodd"/>
<path d="M268.8 97.7h.5z" fill-rule="evenodd"/>
<path d="M268.8 97.7h.5z" fill-rule="evenodd"/>
</g>
<g fill="none" stroke="#000" stroke-width=".71">
<path d="M10.1 9.9h400v277.1h-400zM70.1 6.5v3.4M140.1 6.5v3.4M207.2 5h5.8l-2.9 4.9zM210.1 0v9.9M280.1 6.5v3.4M350.1 6.5v3.4M6.7 74.2h3.4M410.1 74.2h3.5M.1 148.5h10M5.1 145.6l5 2.9-5 2.9zM410.1 148.5h10"/>
<path d="M410.1 148.5l5-2.9v5.8zM6.7 222.7h3.4M410.1 222.7h3.5M70.1 287v3.4M140.1 287v3.4M210.1 287v10M210.1 287l2.9 5h-5.8zM280.1 287v3.4M350.1 287v3.4"/>
</g>
<path d="M35.3 57.6h2.5M35.3 72.7h2.4M35.3 73.1h2.4M105.6 86.3h2.5M102.3 118.4h2.5M252.4 103.9h2.5M269.6 112.1h2.5M96.3 196.2h2.5M330.1 181.3h2.6M149 221.5h2.5" fill="none" stroke="#000" stroke-width=".38"/>
<path d="M35.3 58h2.5M105.6 86.7h2.5M102.3 118h2.5M252.4 104.3h2.5M269.6 111.7h2.5M96.3 196.6h2.5M330.1 181.7h2.6M149 221.9h2.5" fill="none" stroke="#000" stroke-width=".42"/>
<path d="M145.5 33.7h119.4" fill="none" stroke="#000" stroke-width=".63"/>
<text font-size="11" x="145.5" y="32.2">SOPORTE REPOSABRAZOS</text>
<g font-size="7.9">
<text x="171.3" y="53.4">CONJUNTO SOLDADO SOPORTE REPOSABRAZOS</text>
<text x="192.9" y="62.4">CA-SMT-01-SSRBRA03 ID Ref: 1442</text>
<text x="148.7" y="107">A ( 1 : 1 )</text>
</g>
<text font-size="7.2" x="209.7" y="93.6">A</text>
<g font-size="6.3">
<text x="117.2" y="170.6">CA-SMT-01-SSRBRA03</text>
<text x="132.1" y="178.2">SCALE 1 : 3</text>
<text x="326.3" y="217.6">CA-SMT-01-SSRBRA03</text>
<text x="341.1" y="225.1">SCALE 2 : 5</text>
</g>
<g font-size="4.7">
<text x="304.6" y="263.5">Planos Producción</text>
<text x="304.6" y="268.9">Soporte reposabrazos</text>
</g>
<g font-size="4.4">
<text x="281.5" y="81.4">IMPORTANTE:</text>
<text x="281.5" y="86.7">No soldar por superficie superior</text>
<text x="281.5" y="91.9">Ajustar enrrase de las dos piezas</text>
<text x="209" y="129.3">Soldadura por</text>
<text x="214.5" y="134.6">estos lados</text>
<text x="288.7" y="132.2">Soldar con agujeros colineales</text>
</g>
<g font-size="4.2">
<text x="34" y="9.6">6</text>
<text x="104" y="9.6">5</text>
<text x="174" y="9.6">4</text>
<text x="244" y="9.6">3</text>
<text x="314" y="9.6">2</text>
<text x="384" y="9.6">1</text>
<text x="6.8" y="38.7">D</text>
<text x="27.5" y="40.9">4</text>
<text x="410.6" y="38.7">D</text>
<text x="54.3" y="93.4">3</text>
<text x="234.9" y="91.7">4</text>
<text x="299.6" y="106.3">3</text>
<text x="7" y="112.9">C</text>
<text x="410.8" y="112.9">C</text>
<text x="7" y="187.1">B</text>
<text x="410.8" y="187.1">B</text>
<text x="64.3" y="216.5">1</text>
<text x="169.5" y="223.3">2</text>
<text x="93.8" y="247.4">PARTS LIST</text>
<text x="21.4" y="253.2">ITEM</text>
<text x="32.8" y="253.2">QTY</text>
<text x="55.3" y="253.2">PART NUMBER</text>
<text x="129.7" y="253.2">DESCRIPTION</text>
<text x="7" y="261.4">A</text>
<text x="25" y="259">1</text>
<text x="35.5" y="259">1</text>
<text x="42.4" y="259">CA-SMT-01-SRBRA03</text>
<text x="97.4" y="259.1">Tubo soldado 50x40x2</text>
<text x="410.8" y="261.4">A</text>
<text x="25" y="264.8">2</text>
<text x="35.5" y="264.8">1</text>
<text x="42.4" y="264.8">CA-SMT-01-TAPSRB02</text>
<text x="97.4" y="264.8">Tapa soporte brazo, espesor 2 mm</text>
<text x="25" y="270.6">3</text>
<text x="35.5" y="270.6">1</text>
<text x="42.4" y="270.6">CA-SMT-01-CARTBR03</text>
<text x="97.4" y="270.7">Cartela con agujero posicionador, espesor 3 mm.</text>
<text x="25" y="276.4">4</text>
<text x="35.5" y="276.4">1</text>
<text x="42.4" y="276.4">CA-SMT-01-CASQ01</text>
<text x="97.4" y="276.5">Casquillo soporte de eje giratorio</text>
<text x="34" y="290.4">6</text>
<text x="104" y="290.4">5</text>
<text x="174" y="290.4">4</text>
<text x="244" y="290.4">3</text>
<text x="314" y="290.4">2</text>
<text x="384" y="290.4">1</text>
</g>
<g font-size="3.9">
<text x="89.8" y="59.4">2</text>
<text x="109.8" y="59.4">40</text>
<text x="132.3" y="59.4">3</text>
<text x="140.2" y="59.4">2</text>
<text x="81.2" y="71.5">4</text>
<text x="154.2" y="74.1">3</text>
<text x="75.1" y="124.8">1</text>
<text x="366" y="192.3">1</text>
<text x="352.4" y="276.3">CA-SMT-01-SSRBRA03</text>
</g>
<g font-size="3.1">
<text x="312.7" y="246.8">Tolerancias para dimensiones lineales y angulares sin indicación individual</text>
<text x="312.7" y="250.4">de tolerancia, según ISO 2768-1:1989</text>
<text x="312.7" y="254">Zonas de rugosidad no especificada, Ra 3.2</text>
<text x="377.4" y="284.1">A3</text>
<text x="397.6" y="284.2">1 /3</text>
</g>
<g font-size="2.4">
<text x="271.2" y="244.4">MATERIAL:</text>
<text x="271.3" y="252">ACABADO SUPERFICIAL:</text>
<text x="271.4" y="247.9">Steel, Mild</text>
<text x="271.3" y="254.6">Negros satinado liso</text>
<text x="271.2" y="259.7">SCALE:</text>
<text x="350.6" y="260.8">DRAWN: Raúl Rodríguez G.</text>
<text x="391.2" y="260.6">13/01/2014</text>
<text x="350.6" y="267">CHECKED:</text>
<text x="350.6" y="271.4">DWG NO:</text>
<text x="351.6" y="279.3">REV</text>
<text x="372" y="279.4">SIZE</text>
<text x="391" y="279.6">SHEET</text>
</g>
</svg>
